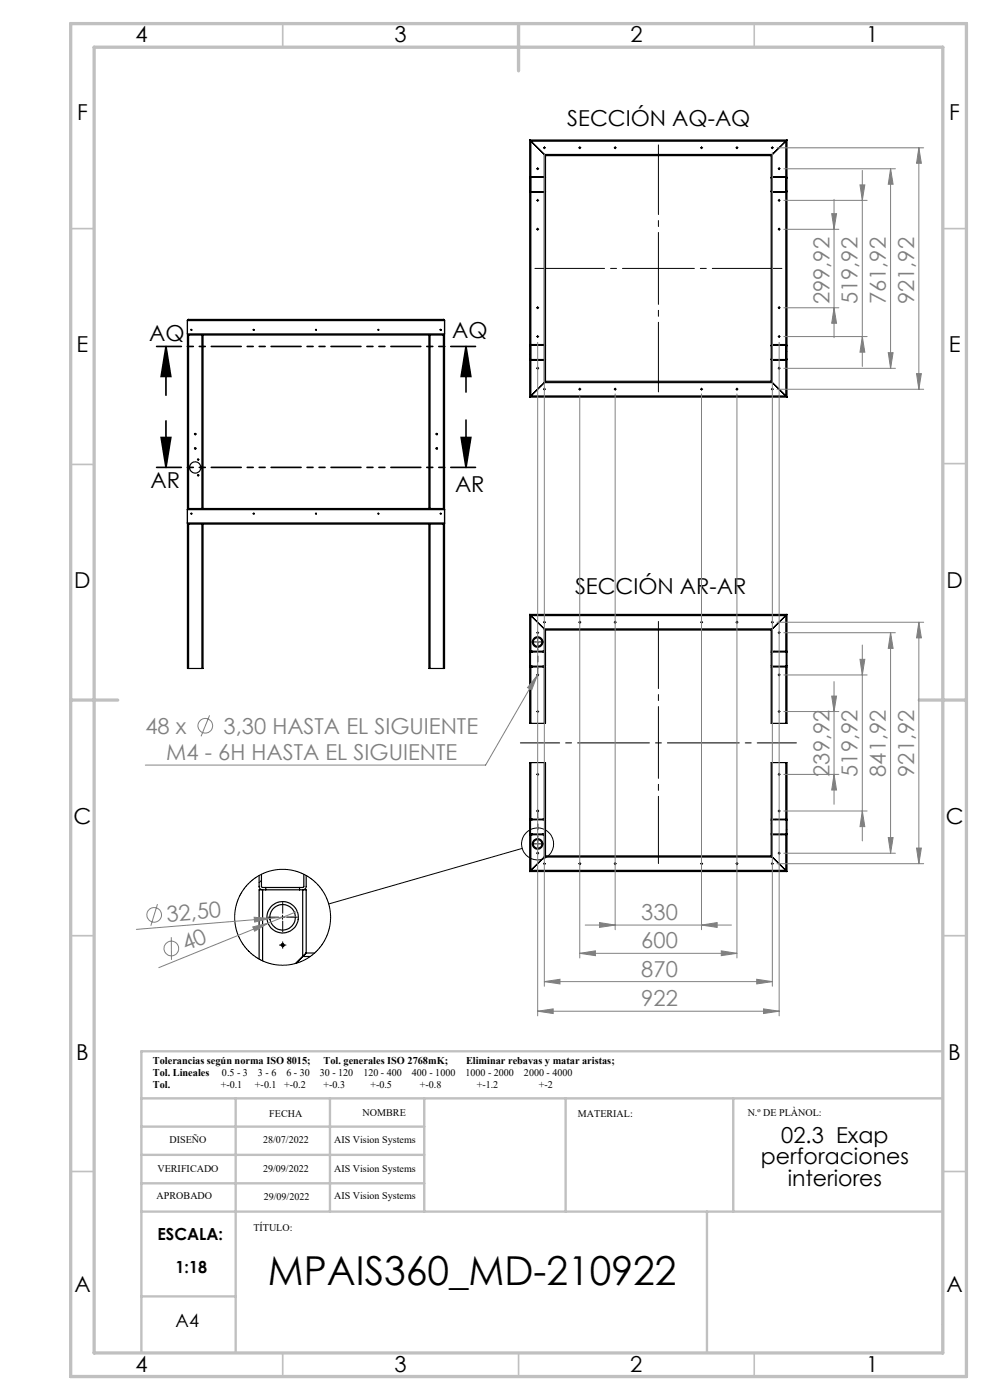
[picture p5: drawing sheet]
<svg xmlns="http://www.w3.org/2000/svg" width="210mm" height="297mm" viewBox="0 0 210 297" stroke-linecap="round" stroke-linejoin="round" font-family="sans-serif">
<g fill="none" stroke="#000" stroke-width=".25">
<path d="M112.4 29.7l.2 .2M112.4 29.7v54.5M112.4 29.7h54.5M112.6 37.5l-.2 .2M112.6 37.6v3.1M112.6 37.5h2.9M112.6 37.6h2.9M112.6 29.9l2.9 2.9M112.6 29.9h54.1M112.6 29.9v7.6M115.5 37.5l.2 .2M115.5 37.6v3.1"/>
<path d="M115.5 32.8l.2 .2M115.5 32.8h48.3M115.5 32.8v4.7M115.7 33v47.9M115.7 33h47.9M163.6 33v47.9M163.8 37.5l-.2 .2M163.8 37.6v3.1M163.8 32.8l-.2 .2M163.8 37.5h2.9M163.8 37.6h2.9M163.8 32.8v4.7"/>
<path d="M166.7 37.5l.2 .2M166.7 37.6v3.1M166.7 29.9l-2.9 2.9M166.7 29.9v7.6M166.9 29.7l-.2 .2M166.9 29.7v54.5M112.4 40.6l.2 .2M112.6 40.8h2.9M112.6 40.7h2.9M112.6 40.8v32.3M115.5 40.8v32.3M115.7 40.6l-.2 .2"/>
<path d="M163.6 40.6l.2 .2M163.8 40.8h2.9M163.8 40.7h2.9M163.8 40.8v32.3M166.7 40.8v32.3M166.9 40.6l-.2 .2M39.8 70.8l.2 .3M39.8 68l.1-.2h54.3l.1 .2M39.8 70.8h54.5M39.8 68v2.8M39.8 68h54.5M40 71.1h-.2v70.7h.2"/>
<path d="M40 71.1h54.1M40 71.1v36.8M42.8 71.1v36.8M43.1 71.1v36.8M91 71.1v36.8M91.2 71.1v36.8M94.1 71.1h.2v70.7h-.2M94.1 71.1v36.8M94.3 70.8l-.2 .3M94.3 68v2.8M112.4 76.2l.2 .2M112.6 73.1l-.2 .2"/>
<path d="M112.6 73.3v3M112.6 73.1h2.9M112.6 76.3h2.9M112.6 73.3h2.9M112.6 76.4h2.9M112.6 76.4v7.6M115.5 73.1l.2 .2M115.5 73.3v3M115.5 76.4v4.8M115.7 76.2l-.2 .2M163.6 76.2l.2 .2M163.8 73.1l-.2 .2"/>
<path d="M163.8 73.3v3M163.8 73.1h2.9M163.8 76.3h2.9M163.8 73.3h2.9M163.8 76.4h2.9M163.8 76.4v4.8M166.7 73.1l.2 .2M166.7 73.3v3M166.7 76.4v7.6M166.9 76.2l-.2 .2M112.4 84.2h54.5M112.6 84l-.2 .2"/>
<path d="M112.6 84h54.1M115.5 81.2l-2.9 2.8M115.5 81.2h48.3M115.7 80.9l-.2 .3M115.7 80.9h47.9M163.6 80.9l.2 .3M163.8 81.2l2.9 2.8M166.7 84l.2 .2M39.8 110.9l.2 .3M39.8 110.9h54.5l-.2 .3M40 107.9l-.2 .2M40 111.2h54.1"/>
<path d="M40 107.9h54.1M40 111.2v30.6M42.8 111.2v30.6M43.1 111.2v30.6h-.3M91 111.2v30.6h.2M91.2 111.2v30.6M94.1 107.9l.2 .2h-54.5M94.1 111.2v30.6M112.4 130.3l.2 .3M112.4 130.3v7.8h.2M112.4 130.3h54.5M112.6 138.1l-.2 .3v2.9l.2 .2"/>
<path d="M112.6 130.6v7.5M112.6 138.1h.3M112.6 130.6h54.1M112.6 130.6l2.9 2.8M112.9 138.3l-.4 .1v2.9h.4M112.9 138.1h2.3M112.9 138.3h2.3M112.9 138.1v.2M115.2 138.3l.3 .1v2.9h-.3M115.2 138.1h.3M115.2 138.1v.2M115.5 138.1l.2 .3v2.9l-.2 .2"/>
<path d="M115.5 133.4l.2 .3M115.5 133.4v4.7M115.5 133.4h48.3M115.7 133.7v4.4h-.2M115.7 133.7h47.9M163.6 133.7v4.4h.2M163.8 138.4l2.9-.1 .1 3h-3zM163.8 138.1l-.2 .3v2.9l.2 .2M163.8 133.4l-.2 .3M163.8 133.4v4.7M163.8 138.1h2.9M166.7 138.1l.2 .3v2.9l-.2 .2"/>
<path d="M166.7 130.6v7.5M166.7 130.6l-2.9 2.8M166.9 130.3l-.2 .3M166.9 130.3v7.8h-.2M40 141.8h2.8M91.2 141.8h2.9M112.6 141.5h-.2v12h.2M112.6 141.5v12M112.6 141.5h.3M112.6 153.5h2.9M112.9 141.3h2.3M112.9 141.5h2.3"/>
<path d="M112.9 141.3v.2M115.2 141.5h.3M115.2 141.3v.2M115.5 141.5h.2v12h-.2M115.5 141.5v12M163.8 141.5h-.2v12h.2M163.8 141.5v12M163.8 141.5h2.9M163.8 153.5h2.9M166.7 141.5h.2v12h-.2M166.7 141.5v12M112.6 173.8l-.2 .2v2.9l.2 .2"/>
<path d="M112.6 177.1h-.2v7.8M112.6 161.8h-.2v12h.2M112.6 161.8v12M112.6 177.1v7.5M112.6 173.8h.3M112.6 177.1h.3M112.6 161.8h2.9M112.9 173.9l-.4 .1v2.9h.4M112.9 176.9h2.3M112.9 177.1h2.3M112.9 173.8h2.3M112.9 173.9h2.3"/>
<path d="M112.9 173.8v.1M112.9 176.9v.2M115.2 173.9l.3 .1v2.9h-.3M115.2 173.8v.1M115.2 176.9v.2M115.2 173.8h.3M115.2 177.1h.3M115.5 173.8l.2 .2v2.9l-.2 .2M115.5 177.1h.2v4.5M115.5 161.8h.2v12h-.2M115.5 161.8v12M115.5 177.1v4.7"/>
<path d="M163.8 173.9l3 .1-.1 2.9h-2.9zM163.8 173.8l-.2 .2v2.9l.2 .2M163.8 177.1h-.2v4.5M163.8 161.8h-.2v12h.2M163.8 161.8v12M163.8 177.1v4.7M163.8 173.8h2.9M163.8 177.1h2.9M163.8 161.8h2.9M166.7 173.8l.2 .2v2.9l-.2 .2M166.7 177.1h.2v7.8M166.7 161.8h.2v12h-.2"/>
<path d="M166.7 161.8v12M166.7 177.1v7.5M55 185.7v2.3a.72 .72 0 0 0 .7 .8M55.5 185.5v2.6l.2 .2h.7M55.7 188.8h-.7v14.6M55.7 188.8h.7M55.7 188.8v15M56.4 188.8h7.1M56.4 188.3h7.1M56.4 188.3v.5M63.5 188.8h.7M63.5 188.3v.5"/>
<path d="M64.2 188.8h.7v13.4M64.2 188.8v14.1M64.5 185.5v2.6l-.3 .2h-.7M64.9 185.7v2.3a.72 .72 0 0 1-.7 .8M112.4 184.9h54.5M112.6 184.6l-.2 .3M112.6 184.6h54.1M115.5 181.8h48.3M115.5 181.8l-2.9 2.8M115.7 181.6l-.2 .2M115.7 181.6h47.9M163.6 181.6l.2 .2"/>
<path d="M163.8 181.8l2.9 2.8M166.7 184.6l.2 .3M64.2 202.9h1.6M64.2 202.9l-1.4 1.5M64.9 202.2l-.7 .7M64.9 202.2h1.8"/>
<circle cx="114" cy="35.8" r=".1"/>
<circle cx="115.5" cy="31.3" r=".09"/>
<circle cx="123" cy="31.3" r=".1"/>
<circle cx="130.5" cy="31.3" r=".1"/>
<circle cx="148.8" cy="31.3" r=".09"/>
<circle cx="156.3" cy="31.3" r=".1"/>
<circle cx="163.8" cy="31.3" r=".1"/>
<circle cx="165.3" cy="35.8" r=".1"/>
<circle cx="114" cy="42.5" r=".09"/>
<circle cx="114" cy="48.6" r=".09"/>
<circle cx="165.3" cy="42.5" r=".09"/>
<circle cx="165.3" cy="48.6" r=".09"/>
<circle cx="40.6" cy="70" r=".11"/>
<circle cx="53.8" cy="70" r=".11"/>
<circle cx="67" cy="70" r=".09"/>
<circle cx="80.2" cy="70" r=".09"/>
<circle cx="93.5" cy="70" r=".1"/>
<circle cx="114" cy="78.1" r=".1"/>
<circle cx="114" cy="71.4" r=".1"/>
<circle cx="114" cy="65.3" r=".1"/>
<circle cx="165.3" cy="78.1" r=".1"/>
<circle cx="165.3" cy="71.4" r=".1"/>
<circle cx="165.3" cy="65.3" r=".1"/>
<circle cx="41.4" cy="95.1" r=".15"/>
<circle cx="41.4" cy="92.1" r=".14"/>
<circle cx="41.4" cy="99.2" r="1.2"/>
<circle cx="42" cy="97.5" r=".12"/>
<circle cx="92.6" cy="95.1" r=".15"/>
<circle cx="92.6" cy="92.1" r=".14"/>
<circle cx="115.5" cy="82.6" r=".08"/>
<circle cx="123" cy="82.6" r=".09"/>
<circle cx="130.5" cy="82.6" r=".1"/>
<circle cx="148.8" cy="82.6" r=".08"/>
<circle cx="156.3" cy="82.6" r=".09"/>
<circle cx="163.8" cy="82.5" r=".09"/>
<circle cx="40.6" cy="109" r=".1"/>
<circle cx="42" cy="100.8" r=".13"/>
<circle cx="53.8" cy="109" r=".1"/>
<circle cx="67" cy="109" r=".08"/>
<circle cx="80.2" cy="109" r=".08"/>
<circle cx="93.5" cy="109" r=".1"/>
<circle cx="114" cy="136.2" r="1.12"/>
<circle cx="114" cy="134.2" r=".09"/>
<circle cx="114" cy="136.2" r=".89"/>
<circle cx="115.5" cy="132" r=".1"/>
<circle cx="123" cy="132" r=".11"/>
<circle cx="130.5" cy="132" r=".09"/>
<circle cx="148.8" cy="132" r=".1"/>
<circle cx="156.3" cy="132" r=".11"/>
<circle cx="163.8" cy="132" r=".09"/>
<circle cx="165.3" cy="134.2" r=".09"/>
<circle cx="114" cy="151" r=".09"/>
<circle cx="114" cy="143.2" r=".08"/>
<circle cx="165.3" cy="151" r=".09"/>
<circle cx="165.3" cy="143.2" r=".08"/>
<circle cx="114" cy="179" r=".89"/>
<circle cx="114" cy="179" r="1.11"/>
<circle cx="114" cy="172.1" r=".08"/>
<circle cx="114" cy="164.3" r=".08"/>
<circle cx="165.3" cy="164.3" r=".08"/>
<circle cx="165.3" cy="172.1" r=".08"/>
<circle cx="59.9" cy="194.6" r="2.71"/>
<circle cx="60" cy="194.6" r="3.3"/>
<circle cx="114" cy="181" r=".08"/>
<circle cx="115.5" cy="183.2" r=".09"/>
<circle cx="123" cy="183.2" r=".1"/>
<circle cx="130.5" cy="183.2" r=".08"/>
<circle cx="148.8" cy="183.2" r=".09"/>
<circle cx="156.3" cy="183.2" r=".1"/>
<circle cx="163.8" cy="183.2" r=".08"/>
<circle cx="165.3" cy="181" r=".08"/>
<circle cx="60" cy="200.5" r=".28"/>
</g>
<g fill="none" stroke="#000" stroke-width=".21">
<path d="M113.9 35.8h.3M113.9 35.8l.2-.1-.1 .2M114.1 35.7v.2M115.4 31.4h.2M115.5 31.2v.3M122.8 31.4h.3M123 31.2v.3M130.4 31.4h.2M130.5 31.2v.3M148.7 31.4h.2M148.8 31.2v.3M156.2 31.4h.3"/>
<path d="M156.3 31.2v.3M163.7 31.4h.3M163.8 31.2v.3M165.1 35.8l.2-.1-.1 .2M165.1 35.8h.3M165.3 35.7v.2M113.9 42.5h.3M114.1 42.4v.2M114.1 48.5v.3M114.2 48.6h-.3l.1-.1 .2 .1-.2 .2M115.7 40.5l-.3 .3M165.1 42.5h.3"/>
<path d="M165.3 42.4v.2M165.3 48.5v.3M165.4 48.6h-.3l.1-.1 .2 .1-.2 .2M40.5 70l.1-.1 .1 .2h-.2M53.7 70l.2-.1v.2h-.1M66.9 70l.2-.1-.1 .2M80.2 70v-.1l.2 .1-.2 .1M93.3 70l.2-.1v.2M112.5 75.1l-.1 .1M113.9 65.3h.3M113.9 71.4h.3M113.9 65.3l.2-.1 .1 .1-.2 .1"/>
<path d="M114.1 65.2v.2M114.1 71.3v.2M114.1 78v.3M114.2 78.1h-.3l.1-.1 .2 .1-.2 .1M114.5 73.1l-.1 .2M163.9 73.1l-.3 .3M165.1 65.3l.2-.1 .1 .1-.2 .1M165.1 65.3h.3M165.1 71.4h.3M165.2 76.3l-.1 .1M165.3 65.2v.2M165.3 71.3v.2"/>
<path d="M165.3 78v.3M165.4 78.1h-.3l.1-.1 .2 .1-.2 .1M166.9 74.6l-.1 .2M41.2 95.2v-.1a.18 .18 0 0 1 .3-.1 .18 .18 0 0 1 .1 .2 .18 .18 0 0 1-.3 .1M41.2 92.1l.1-.2 .3 .1-.1 .2h-.2M41.9 97.5l.1-.1h.2l-.2 .2M92.5 95.2l.1-.2h.2l-.2 .3M92.5 92.1l.1-.2 .2 .1-.2 .2M115.4 82.6h.2M115.5 82.4v.3M122.8 82.6h.3M123 82.4v.3"/>
<path d="M130.4 82.6h.2M130.5 82.4v.3M148.7 82.6h.2M148.8 82.4v.3M156.2 82.6h.3M156.3 82.4v.3M163.7 82.6h.3M163.8 82.4v.3M40.5 109l.2-.1-.2 .2M41.9 100.9v-.2h.3l-.2 .3M53.7 109l.2-.1-.1 .2M66.9 109l.2-.1-.1 .2"/>
<path d="M80.2 109l.1-.1-.1 .2M93.3 109l.3-.1-.1 .2M113.9 134.2h.3M113.9 136.2h.3M114.1 134.1v.3M114.1 136.1v.2M115.4 132h.2M115.5 131.9v.2M122.8 132h.3M123 131.9v.2M130.4 132h.2M130.5 131.9v.2"/>
<path d="M148.7 132h.2M148.8 131.9v.2M156.2 132h.3M156.3 131.9v.2M163.7 132h.3M163.8 138.7l-.2 .1M163.8 131.9v.2M164.3 138.1l-.2 .2M165.1 134.2h.3M165.3 134.1v.3M113.9 143.2h.3M113.9 151h.3"/>
<path d="M114.1 143v.3M114.1 150.8v.3M165.1 143.2h.3M165.1 151h.3M165.3 143v.3M165.3 150.8v.3M110.8 180l-41.1 11.8M112.5 176.4l-.1 .2M113.9 164.3l.2-.1 .1 .1-.2 .1M113.9 172.1l.2-.2 .1 .2-.2 .1M113.9 164.3h.3M113.9 172h.3"/>
<path d="M113.9 179h.3M114.1 164.1v.3M114.1 171.9v.3M114.1 178.9v.3M163.8 174.6l-.2 .2M164.6 173.8l-.2 .1M165.1 164.3l.2-.1 .1 .1-.2 .1M165.1 172.1l.2-.2 .1 .2-.2 .1M165.1 164.3h.3M165.1 172h.3M165.3 164.1v.3M165.3 171.9v.3"/>
<path d="M165.9 176.9l-.2 .2M166.9 175.9l-.1 .2M55.5 186.8l-.5 .5M59.5 194.6h.9M59.9 194.2v.8M113.9 181l.2-.1 .1 .1-.2 .1M113.9 181h.3M114.1 180.9v.2M115.4 183.3l.1-.2 .1 .2h-.1M115.4 183.2h.2M115.5 183.1v.3M122.8 183.2h.3"/>
<path d="M122.9 183.3l.1-.2 .1 .2h-.2M123 183.1v.3M130.4 183.2h.2M130.4 183.3l.1-.2 .1 .2h-.1M130.5 183.1v.3M148.7 183.2h.2M148.7 183.3l.2-.2-.1 .2M148.8 183.1v.3M156.2 183.2h.3M156.2 183.3l.2-.2v.2h-.1M156.3 183.1v.3M163.7 183.2h.3"/>
<path d="M163.7 183.3l.2-.2v.2h-.1M163.8 183.1v.3M165.1 181l.2-.1 .1 .1-.2 .1M165.1 181h.3M165.3 180.9v.2M59.5 200.5h.9M59.6 200.6a.34 .34 0 0 1 .3-.4 .34 .34 0 0 1 .4 .3 .34 .34 0 0 1-.4 .3M59.9 200.1v.8"/>
<circle cx="114" cy="179" r="3.4"/>
<circle cx="60" cy="194.6" r="10.2"/>
</g>
<g fill="none" stroke="#808080" stroke-width=".21">
<path d="M115.5 32.6v176.6M163.8 32.3v176.9M164.8 31.4h31.1M166.3 35.8h23.6M182.4 39.2h1l-.5 3.3zM182.9 36.2v41.5M188.9 35.8l.5 3.3h-1zM188.9 35.8v42.3M194.9 31.4l.5 3.2h-1zM194.9 31.4v51.2M166.3 42.5h17.6M166.3 48.6h11.6"/>
<path d="M176.4 45.3h1l-.5 3.3zM176.9 42.3v29.3M114.1 72.6v142.9M165.3 72.6v142.9M166.3 71.4h17.6M166.3 78.1h23.6M166.3 65.3h11.6M176.9 65.3l.5 3.3h-1zM182.9 71.4l.5 3.3h-1zM188.4 74.8h1l-.5 3.3zM194.4 79.3h1l-.5 3.3zM123 83.8v119.4"/>
<path d="M130.5 83.6v113.6M148.8 83.6v113.6M156.3 83.6v119.6M164.8 82.6h31.1M164.8 132h31.1M166.3 134.2h23.6M182.4 139.9h1l-.5 3.3zM182.9 136.8v41.6M188.9 134.2l.5 3.3h-1zM188.9 134.2v46.8M194.9 132l.5 3.3h-1zM194.9 132v51.2"/>
<path d="M44.5 151.8l-1.8 4.4M114 143.3l-1.2 3.1-.9-.5zM114 143.3l-11 19h-72.2M114.1 143.1l-.1 .2M166.3 143.2h17.6M166.3 151h11.6M176.4 147.7h1l-.5 3.3zM176.9 144.6v26M166.3 172h17.6M166.3 164.3h11.6M176.9 164.3l.5 3.3h-1zM182.9 172l.5 3.4h-1z"/>
<path d="M188.4 177.7h1l-.5 3.3zM194.4 179.9h1l-.5 3.3zM33.4 191.8l-1.4 4.6M36.3 198.8l.1 4.8M53.6 196.6l3.3-.7-2.9 1.7zM53.9 194.6l3.4 .2-3.3 .8zM56.9 195.9l-23.2 9.4M57.3 194.8l-28.4 2.4M62.7 194.4l-5.4 .4M63 193.4l-6.1 2.5M124.1 196.2h31.1M127.2 195.7l3.3 .5-3.3 .5z"/>
<path d="M148.8 196.2l3.3-.5v1zM164.8 183.2h31.1M166.3 181h23.6M114.1 214.5l3.2-.5v1zM114.1 214.5h51.2M115.5 208.2l3.3-.5v1zM115.5 208.2h48.3M123 202.2l3.3-.5v1zM123 202.2h33.3M153 201.7l3.3 .5-3.3 .5zM160.5 207.7l3.3 .5-3.3 .5zM162 214l3.3 .5-3.3 .5z"/>
<circle cx="43.6" cy="154" r="1.55"/>
<circle cx="32.7" cy="194.1" r="1.55"/>
<circle cx="36.3" cy="201.2" r="1.56"/>
</g>
<path d="M35.2 73.5l1 6.4h-2zM35.2 73.5v10.4M98.8 73.5l1.1 6.4h-2.1zM98.8 73.5v9.7M34.2 92.8h2l-1 6.4zM35.2 89.3v9.9M97.8 92.8h2.1l-1.1 6.4zM98.8 89.1v10.1" fill="none" stroke="#000" stroke-width=".35"/>
<path d="M114.1 141.9v-4.2M114.1 177.5v-4.2" fill="none" stroke="#000" stroke-width=".21" stroke-dasharray="15.2 1.3 1.3 1.3" stroke-dashoffset="15.1"/>
<path d="M114.1 136.1v7.4M114.1 171.7v7.4" fill="none" stroke="#000" stroke-width=".21" stroke-dasharray="15.2 1.3 1.3 1.3" stroke-dashoffset="13.5"/>
<path d="M110.4 157.6h58.5" fill="none" stroke="#000" stroke-width=".21" stroke-dasharray="15.2 1.3 1.3 1.3" stroke-dashoffset="6.9"/>
<path d="M139.7 131.8v51.4" fill="none" stroke="#000" stroke-width=".21" stroke-dasharray="15.2 1.3 1.3 1.3" stroke-dashoffset="1"/>
<path d="M165.9 56.9h-52.4M139.7 83.1v-52.4" fill="none" stroke="#000" stroke-width=".21" stroke-dasharray="15.2 1.3 1.3 1.3" stroke-dashoffset=".5"/>
<path d="M100.9 73.5h-67.7M100.9 99.2h-67.7" fill="none" stroke="#000" stroke-width=".35" stroke-dasharray="6.3 1.3 1.3 1.3 1.3 1.3" stroke-dashoffset="1.1"/>
<g fill="none" stroke="#c0c0c0" stroke-width=".35">
<path d="M60 5v5M160 5v5M15 48.5h5M200 48.5h5M15 98.5h5M200 98.4h5M15 198.5h5M200 198.5h5M15 248.5h5M200 248.5h5M60 287v5M110 287v5"/>
<path d="M160 287v5"/>
</g>
<g fill="none" stroke="#c0c0c0" stroke-width=".5">
<path d="M30 233h170M30 239h60M50 233v54M70 233v24M90 233v24M120 233v24M155.5 233v24M200 223h-170v64M30 257h170M30 245h60M30 251h60M150 257v30"/>
<path d="M30 275h20M200 275v12"/>
</g>
<path d="M15 5h190v287h-190zM20 10h180v277h-180zM110 5v10M15 148.5h10M195 148.5h10" fill="none" stroke="#c0c0c0" stroke-width=".7"/>
<g fill="none" stroke="#000" stroke-width=".21" stroke-dasharray="15.2 1.3 1.3 1.3">
<path d="M113.9 35.8h-.1M114.1 35.6v-.1M114.1 35.9v.1M114.2 35.8h.1M115.4 31.3h-.1M115.5 31.2v-.1M115.5 31.5v.1M115.6 31.3h.1M122.9 31.3h-.1M123 31.2v-.1M123 31.5v.1M123.1 31.3h.1"/>
<path d="M130.4 31.3h-.1M130.5 31.2v-.1M130.5 31.5v.1M130.6 31.3h.1M148.7 31.3h-.1M148.8 31.2v-.1M148.8 31.5v.1M149 31.3h.1M156.2 31.3h-.1M156.3 31.2v-.1M156.3 31.5v.1M156.5 31.3h.1"/>
<path d="M163.7 31.3h-.1M163.8 31.2v-.1M163.8 31.5v.1M164 31.3h.1M165.1 35.8h-.1M165.3 35.6v-.1M165.3 35.9v.1M165.4 35.8h.1M113.9 42.5h-.1M113.9 48.6h-.1M114.1 42.4v-.1M114.1 42.6v.1"/>
<path d="M114.1 48.5v-.1M114.1 48.8h.1M114.2 42.5h.1M114.2 48.6h.1M165.1 48.6h-.1M165.1 42.5h-.1M165.3 48.5v-.1M165.3 48.8h.1M165.3 42.4v-.1M165.3 42.6v.1M165.4 48.6h.1M165.4 42.5h.1"/>
<path d="M113.9 65.3h-.1M113.9 71.4h-.1M113.9 78.1h-.1M114.1 65.1v-.1M114.1 65.4v.1M114.1 71.2h.1M114.1 71.5v.1M114.1 78v-.1M114.1 78.2v.1M114.2 65.3h.1M114.2 71.4h.1M114.2 78.1h.1"/>
<path d="M165.1 78.1h-.1M165.1 65.3h-.1M165.1 71.4h-.1M165.3 78v-.1M165.3 78.2v.1M165.3 65.1v-.1M165.3 65.4v.1M165.3 71.2h.1M165.3 71.5v.1M165.4 78.1h.1M165.4 65.3h.1M165.4 71.4h.1"/>
<path d="M115.4 82.6h-.1M115.5 82.4v-.1M115.5 82.7v.1M115.6 82.6h.1M122.9 82.6h-.1M123 82.4v-.1M123 82.7v.1M123.1 82.6h.1M130.4 82.6h-.1M130.5 82.4v-.1M130.5 82.7v.1M130.6 82.6h.1"/>
<path d="M148.7 82.6h-.1M148.8 82.4v-.1M148.8 82.7v.1M149 82.6h.1M156.2 82.6h-.1M156.3 82.4v-.1M156.3 82.7v.1M156.5 82.6h.1M163.7 82.6h-.1M163.8 82.4v-.1M163.8 82.7v.1M164 82.6h.1"/>
<path d="M113.8 136.2h-1M113.9 134.2h-.1M114.1 134.1v-.1M114.1 134.4h.1M114.1 135.9v-1M114.1 136.5v.9M114.2 134.2h.1M114.3 136.2h1M115.4 132h-.1M115.5 131.9v-.1M115.5 132.1v.1M115.6 132h.1"/>
<path d="M122.9 132h-.1M123 131.9v-.1M123 132.1v.1M123.1 132h.1M130.4 132h-.1M130.5 131.9v-.1M130.5 132.1v.1M130.6 132h.1M148.7 132h-.1M148.8 131.9v-.1M148.8 132.1v.1M149 132h.1"/>
<path d="M156.2 132h-.1M156.3 131.9v-.1M156.3 132.1v.1M156.5 132h.1M163.7 132h-.1M163.8 131.9v-.1M163.8 132.1v.1M164 132h.1M165.1 134.2h-.1M165.3 134.1v-.1M165.3 134.4h.1M165.4 134.2h.1"/>
<path d="M113.9 143.2h-.1M113.9 150.9h-.1M114.1 143v-.1M114.1 143.3v.1M114.1 150.8v-.1M114.1 151.1v.1M114.2 143.2h.1M114.2 150.9h.1M165.1 143.2h-.1M165.1 150.9h-.1M165.3 143v-.1M165.3 143.3v.1"/>
<path d="M165.3 150.8v-.1M165.3 151.1v.1M165.4 143.2h.1M165.4 150.9h.1M113.8 179h-.8M113.9 164.3h-.1M113.9 172h-.1M114.1 164.1v-.1M114.1 164.4v.1M114.1 171.9v-.1M114.1 172.2v.1M114.1 178.7v-.7"/>
<path d="M114.1 179.3v.8M114.2 164.3h.1M114.2 172h.1M114.3 179h.8M165.1 172h-.1M165.1 164.3h-.1M165.3 171.9v-.1M165.3 172.2v.1M165.3 164.1v-.1M165.3 164.4v.1M165.4 172h.1M165.4 164.3h.1"/>
<path d="M59.1 194.6h-2.3M60 193.7v-2.2M60 195.4v2.3M60.8 194.6h2.3M113.9 181h-.1M114.1 180.8h.1M114.1 181.1v.1M114.2 181h.1M115.4 183.2h-.1M115.5 183.1v-.1M115.5 183.3v.1M115.6 183.2h.1"/>
<path d="M122.9 183.2h-.1M123 183.1v-.1M123 183.3v.1M123.1 183.2h.1M130.4 183.2h-.1M130.5 183.1v-.1M130.5 183.3v.1M130.6 183.2h.1M148.7 183.2h-.1M148.8 183.1v-.1M148.8 183.3v.1M149 183.2h.1"/>
<path d="M156.2 183.2h-.1M156.3 183.1v-.1M156.3 183.3v.1M156.5 183.2h.1M163.7 183.2h-.1M163.8 183.1v-.1M163.8 183.3v.1M164 183.2h.1M165.1 181h-.1M165.3 180.8h.1M165.3 181.1v.1M165.4 181h.1"/>
<path d="M59.6 200.5h-.3M60 200.1v-.3M60 200.9v.3M60.4 200.5h.3"/>
</g>
<g fill="#000">
<path d="M98.8 73.5l1.1 6.4h-2.1zM35.2 73.5l1 6.4h-2z"/>
<path d="M97.8 92.8h2.1l-1.1 6.4zM34.2 92.8h2l-1 6.4z"/>
</g>
<g fill="#808080">
<path d="M114 143.3l-1.2 3.1-.9-.5z"/>
<path d="M53.9 194.6l3.4 .2-3.3 .8z"/>
<path d="M53.6 196.6l3.3-.7-2.9 1.7z"/>
<path d="M194.9 132l.5 3.3h-1zM194.4 179.9h1l-.5 3.3zM188.9 134.2l.5 3.3h-1zM188.4 177.7h1l-.5 3.3zM182.4 139.9h1l-.5 3.3zM182.9 172l.5 3.4h-1zM176.4 147.7h1l-.5 3.3zM176.9 164.3l.5 3.3h-1z"/>
<path d="M127.2 195.7l3.3 .5-3.3 .5zM148.8 196.2l3.3-.5v1z"/>
<path d="M182.9 71.4l.5 3.3h-1zM182.4 39.2h1l-.5 3.3z"/>
<path d="M194.9 31.4l.5 3.2h-1zM194.4 79.3h1l-.5 3.3zM188.9 35.8l.5 3.3h-1zM188.4 74.8h1l-.5 3.3zM176.4 45.3h1l-.5 3.3zM176.9 65.3l.5 3.3h-1z"/>
<path d="M114.1 214.5l3.2-.5v1zM162 214l3.3 .5-3.3 .5zM115.5 208.2l3.3-.5v1zM160.5 207.7l3.3 .5-3.3 .5zM123 202.2l3.3-.5v1zM153 201.7l3.3 .5-3.3 .5z"/>
</g>
<text font-size="8.5" x="56.8" y="272.6">MPAIS360_MD-210922</text>
<g font-size="4.7">
<text x="28.7" y="9">4</text>
<text x="83.7" y="9">3</text>
<text x="133.7" y="9">2</text>
<text x="183.7" y="9">1</text>
<text x="16.4" y="25.5">F</text>
<text x="120.3" y="26.8">SECCIÓN AQ-AQ</text>
<text x="201.4" y="25.5">F</text>
<text x="95.9" y="71.7">AQ</text>
<text x="16.2" y="74.8">E</text>
<text x="31.7" y="72.2">AQ</text>
<text x="201.2" y="74.8">E</text>
<text x="32" y="103.5">AR</text>
<text x="96.5" y="104.5">AR</text>
<text x="15.8" y="124.7">D</text>
<text x="200.8" y="124.7">D</text>
<text x="122" y="126">SECCIÓN AR-AR</text>
<text x="15.6" y="174.7">C</text>
<text x="200.6" y="174.7">C</text>
<text x="16.2" y="224.8">B</text>
<text x="201.2" y="224.8">B</text>
<text x="165.7" y="242.5">02.3 Exap</text>
<text x="161.4" y="247">perforaciones</text>
<text x="167.1" y="251.5">interiores</text>
<text x="15.8" y="274">A</text>
<text x="200.8" y="274">A</text>
<text x="28.7" y="291">4</text>
<text x="83.7" y="291">3</text>
<text x="133.7" y="291">2</text>
<text x="183.7" y="291">1</text>
</g>
<g font-size="4.7" fill="#808080">
<text x="175.9" y="64.5" transform="rotate(-90 175.9 64.5)">299,92</text>
<text x="181.9" y="64.5" transform="rotate(-90 181.9 64.5)">519,92</text>
<text x="187.9" y="64.5" transform="rotate(-90 187.9 64.5)">761,92</text>
<text x="193.9" y="64.5" transform="rotate(-90 193.9 64.5)">921,92</text>
<text x="30.9" y="155.7">48 x</text>
<text x="47.4" y="155.7">3,30 HASTA EL SIGUIENTE</text>
<text x="35.3" y="161.3">M4 - 6H HASTA EL SIGUIENTE</text>
<text x="175.9" y="164.8" transform="rotate(-90 175.9 164.8)">239,92</text>
<text x="181.9" y="164.8" transform="rotate(-90 181.9 164.8)">519,92</text>
<text x="187.9" y="164.8" transform="rotate(-90 187.9 164.8)">841,92</text>
<text x="193.9" y="164.8" transform="rotate(-90 193.9 164.8)">921,92</text>
<text x="35.4" y="195.6" transform="rotate(-5 35.4 195.6)">32,50</text>
<text x="136" y="195.2">330</text>
<text x="39.4" y="201.8" transform="rotate(-22 39.4 201.8)">40</text>
<text x="136" y="201.2">600</text>
<text x="136" y="207.2">870</text>
<text x="136" y="213.5">922</text>
</g>
<text font-size="3.9" x="37.3" y="281.5">A4</text>
<g font-size="3.5">
<text x="33.4" y="263">ESCALA:</text>
<text x="37.2" y="270">1:18</text>
</g>
<g font-size="2.2">
<text x="32.4" y="225.7">Tolerancias según norma ISO 8015;</text>
<text x="68.6" y="225.7">Tol. generales ISO 2768mK;</text>
<text x="98.9" y="225.7">Eliminar rebavas y matar aristas;</text>
<text x="32.4" y="230.7">Tol.</text>
<text x="32.4" y="228.2">Tol. Lineales</text>
<text x="46.8" y="230.7">+-0.1</text>
<text x="47.1" y="228.2">0.5 - 3</text>
<text x="54.1" y="230.7">+-0.1</text>
<text x="54.7" y="228.2">3 - 6</text>
<text x="60.3" y="230.7">+-0.2</text>
<text x="60.8" y="228.2">6 - 30</text>
<text x="67.9" y="228.2">30 - 120</text>
<text x="68.6" y="230.7">+-0.3</text>
<text x="77.1" y="228.2">120 - 400</text>
<text x="78.6" y="230.7">+-0.5</text>
<text x="87.4" y="228.2">400 - 1000</text>
<text x="89" y="230.7">+-0.8</text>
<text x="98.7" y="228.2">1000 - 2000</text>
<text x="101.1" y="230.7">+-1.2</text>
<text x="111.2" y="228.2">2000 - 4000</text>
<text x="114.3" y="230.7">+-2</text>
<text x="57.1" y="236.9">FECHA</text>
<text x="76.9" y="236.7">NOMBRE</text>
<text x="122.6" y="236.9">MATERIAL:</text>
<text x="158.6" y="236.7">N.º DE PLÀNOL:</text>
<text x="36" y="242.4">DISEÑO</text>
<text x="55.8" y="242.4">28/07/2022</text>
<text x="70.9" y="242.4">AIS Vision Systems</text>
<text x="33.4" y="248.7">VERIFICADO</text>
<text x="55.8" y="248.7">29/09/2022</text>
<text x="70.9" y="248.7">AIS Vision Systems</text>
<text x="33.2" y="254.4">APROBADO</text>
<text x="56" y="254.7">29/09/2022</text>
<text x="70.9" y="254.4">AIS Vision Systems</text>
<text x="53.8" y="261.1">TÍTULO:</text>
</g>
</svg>
